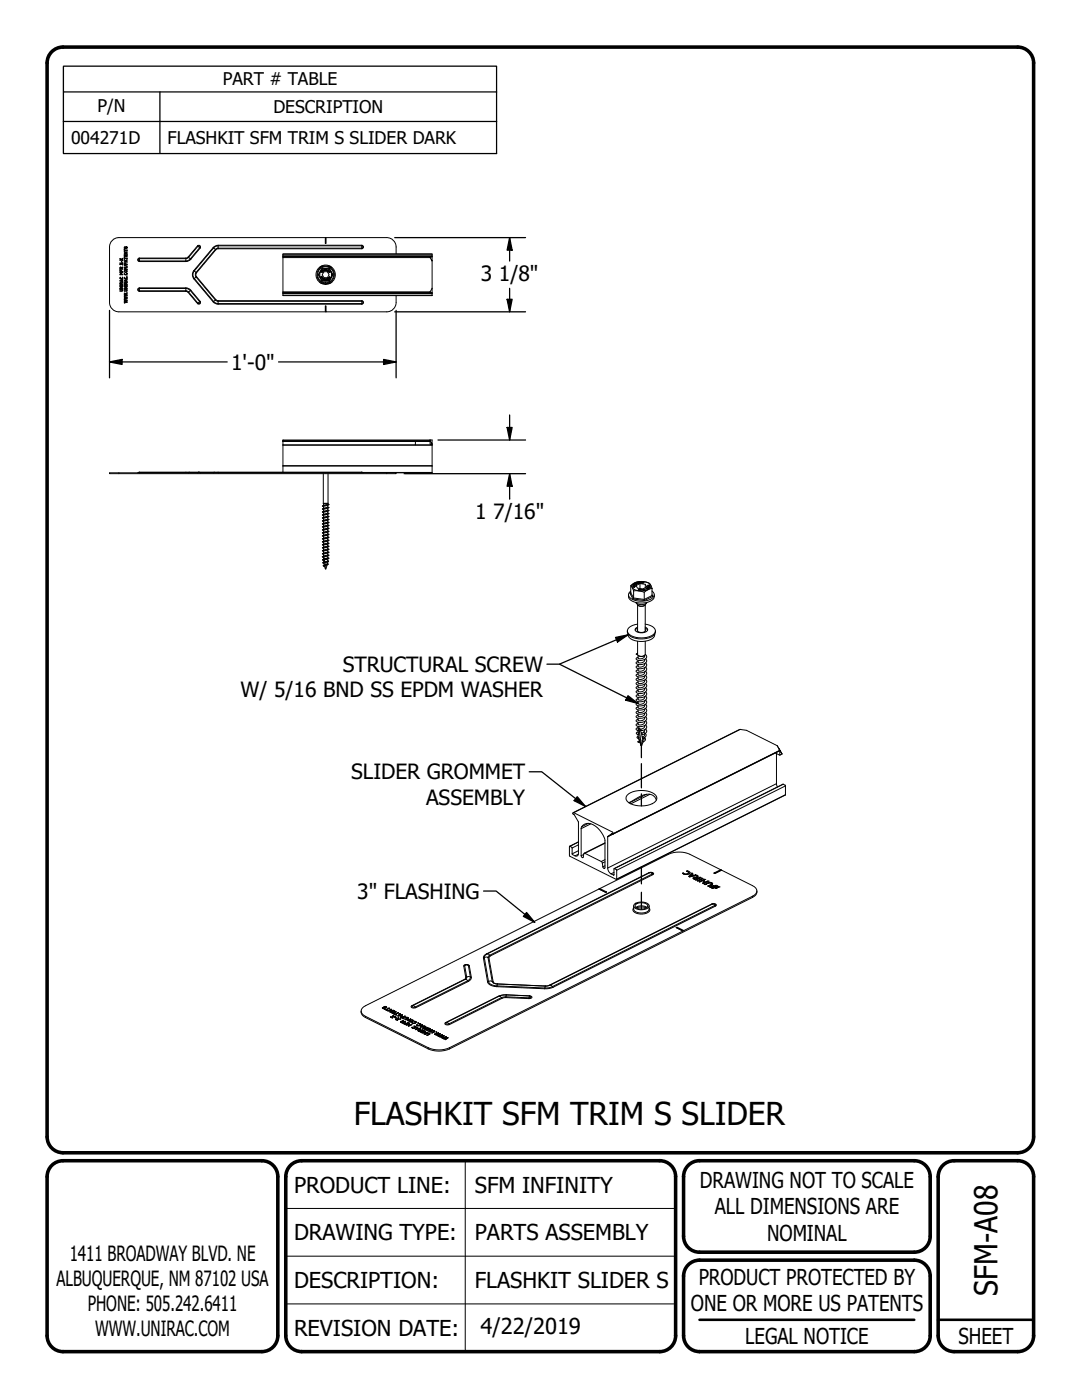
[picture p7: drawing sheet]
<svg xmlns="http://www.w3.org/2000/svg" width="216mm" height="279mm" viewBox="0 0 216 279" stroke-linecap="round" stroke-linejoin="round" font-family="sans-serif">
<!-- layer: Tweak Trail (ANSI) -->
<path d="M128 148.8v2.4M128 152.4v4.8M128 158.4v2.4M128 173v3.4M128 178.1v3.3" fill="none" stroke="#000" stroke-width=".25"/>
<!-- layer: Visible (ANSI) -->
<g fill="none" stroke="#000" stroke-width=".2">
<path d="M23.9 57.2h.6l-.4 .3 .4 .1h-.6l.5-.4zM23.9 51.6l.3 .1 .3-.1-.2 .2 .2 .2-.3-.2-.3 .1 .2-.1zM23.9 52.5l.3 .1 .3-.1-.2 .2 .2 .2-.3-.2-.3 .1 .2-.1zM23.9 53.8l.1 .3h.2v-.2v.2l.3 .1h-.6zM23.9 54.4h.6h-.4l.2 .2-.2 .2h.4h-.6l.3-.2zM23.9 57h.6zM23.9 57.7h.4a.2 .2 0 0 1 .2 .2 .2 .2 0 0 1-.2 .2h-.4l.5-.1v-.2zM23.9 55.4l.2-.1a.2 .2 0 0 0 0 .3 .2 .2 0 0 0 .3 0 .2 .2 0 0 0 0-.3 .27 .27 0 0 1-.1 .4 .27 .27 0 0 1-.4-.3zM23.9 56l.6-.2-.1 .1 .1 .4zM24 53.4h.3l.2-.1-.2 .2 .2 .2h-.6zM24 56.4l.3 .1 .2-.1-.2 .2 .2 .2h-.6zM24 56.5h.2v.2h-.2z"/>
<path d="M24 53.4h.2v.2h-.2zM24 56l.3-.1v.2zM24.2 52.1l.1 .2zM24.8 49.7l.1 .2h.5l-.5 .1-.1 .2zM24.8 50.3h.6l-.5 .3 .5 .1h-.6l.4-.4zM24.8 50.8l.1 .3h.1l.1-.3v.3h.2l.1-.3v.4h-.6zM24.8 51.3l.1 .2h.5l-.5 .1-.1 .2zM24.8 52.9l.6 .2zM24.8 53.3h.6l-.5 .1 .2 .1-.2 .2 .5 .1h-.6l.2-.3zM24.8 57.2h.6l-.5 .3 .5 .1h-.6l.4-.4zM24.8 57h.6zM24.8 57.7h.4a.21 .21 0 0 1 .2 .2 .21 .21 0 0 1-.2 .2h-.4l.4-.1 .1-.2z"/>
<path d="M24.8 59.2l.6 .1-.4 .2 .4 .2-.6 .1 .4-.2-.4-.1 .4-.2zM24.8 58.5l.6 .1-.4 .2 .4 .2-.6 .1 .4-.2-.4-.1 .4-.1zM24.8 59.9l.6 .1-.4 .2 .4 .1-.6 .1 .4-.1-.4-.1 .4-.2zM24.8 54.6l.1-.1a.2 .2 0 0 0 .1 .3 .2 .2 0 0 0 .2-.1 .2 .2 0 0 0 0-.2h.1a.27 .27 0 0 1-.2 .4 .27 .27 0 0 1-.3-.3zM24.8 55.4l.1-.1a.2 .2 0 0 0 .1 .3 .2 .2 0 0 0 .2 0 .2 .2 0 0 0 0-.3h.1a.27 .27 0 0 1-.2 .4 .27 .27 0 0 1-.3-.3zM24.8 52l.6-.1h-.1l.1 .4zM24.8 56l.6-.2-.1 .1 .1 .4zM24.8 59.1h.1M24.8 52.4h.3v.3l.3 .1h-.6zM24.8 56.4l.3 .1 .3-.1-.3 .3 .3 .1h-.6zM24.8 49.3l.1 .2h.1a.19 .19 0 0 1 .1-.3 .19 .19 0 0 1 .3 .1l-.1 .3v-.3l-.2 .2a.18 .18 0 0 1-.3 .1 .18 .18 0 0 1 0-.3zM24.9 52.5h.1v.2h-.1z"/>
<path d="M24.9 56.5h.1l.1 .2h-.2zM24.9 56l.3-.1v.2zM24.9 52.1l.3-.1v.2zM56.5 58.4v.1h29.7v.5h-29.7v-.5M56.5 51.1v.2M63.5 54.8h.1M64 55.2l.2-.1-.1 .3 .2-.1-.2 .2 .1-.3zM64.2 53.5l.1 .1M64.3 54l.1 .2-.1 .2-.2-.2 .3 .1zM64.3 53.6h1.4l.3 .6 .4 .6-.7 1.2h-1.4l-.7-1.2zM64.3 56l-.1 .1M64.3 55.4l.1 .2z"/>
<path d="M64.4 53.9l.3 .1-.1-.2 .1 .2-.2-.1v.3zM64.5 55.5l.1 .3 .2-.2-.1 .2-.2-.2-.1 .1zM64.6 54.2h.7l.4 .6-.4 .6h-.7l-.3-.6zM64.8 53.8h.1v.2h-.1zM64.9 47.4h-41.2a1.88 1.88 0 0 0-1.8 1.9v11.1a1.88 1.88 0 0 0 1.8 1.8M64.9 47.4h.2v1.2h-.2zM65 55.7l.2-.1 .1 .2-.3 .1 .2-.2zM65.1 47.4h12.1a1.88 1.88 0 0 1 1.8 1.9v1.4M65.1 53.8l.1 .1zM65.4 54l.1-.1zM65.4 55.5l.2 .2-.2 .1 .1-.1h-.2zM65.5 53.9l-.2 .1-.1-.2h-.2v.2l.1-.1"/>
<path d="M65.5 53.9v.3l-.4-.3M65.7 56v.1M65.7 55.2l.2 .2h-.2v.2l-.2-.1h.2v-.1h.1zM65.7 53.5v.1M66.4 54.8h.1M79 59a2.69 2.69 0 0 1-.9 3l-.9 .2M85.8 51.3h-29.3v7.1h29.3M85.8 51.3h.4v.8l-.4-.7M85.8 51.3v.1M85.8 58.2v.1M85.8 58.3v.1M85.8 51.4h.1"/>
<path d="M85.8 58.4h.1M86.2 51.1v-.4h-29.7v.4h29.7v.2M86.2 57.5v.9h-.4M86.2 52.1v5.4M86.2 58.4v.1M86.2 57.5l-.4 .8M23.7 62.2h41.2M24.8 60.5h.1M64.9 61h.2v1.2h-.2zM65.1 62.2h12.1M21.9 94.4h57.1v.1h-57.1zM39.7 94.2l.3 .2"/>
<path d="M39.7 94.2h-11.9l-.3 .2M39.7 94.2h32.5l.3 .2M56.5 94.2v-1.3h29.7v1.5h-7.2M56.5 88.1h29.3M64.5 94.5v5.9M65.5 94.5v5.9M85.8 87.8v.1M85.8 87.9l.4 .8v-.9h-29.7v5.1M85.8 87.9v.1M85.8 88v.7h.4v4.2M85.8 87.8h.1M64.3 111.1l.3 .1"/>
<path d="M64.3 111.1l.3 .1v.4l-.3 .1M64.3 111.7l.3 .1v.4l-.2 .1M64.3 111.7l.3 .1M64.4 112.3l.2 .1M64.5 112.9l.3 .1M64.5 100.4h1M64.5 100.4l.1 .1M64.6 110.9v.1M64.6 110.6v.4l-.3 .1M64.6 100.5v.4M64.6 101.1v.4M64.6 101.7v.4"/>
<path d="M64.6 107.1v.3M64.6 107.6v.4M64.6 108.2v.4M64.6 108.8v.4M64.6 109.4v.4M64.6 110v.4M64.6 100.5h.8M64.6 112.4l.1 .4-.2 .1M64.6 111h.1M64.6 111v.2M64.6 111.2l.1 .3h.3M64.7 111.5v.1"/>
<path d="M64.7 111.6v.1M64.7 111.6h-.1M64.8 112.1v.1M64.8 112.2v.1M64.8 112.4h.6M64.8 112.4v.3M64.8 112.7v.1M64.8 112.8l.1 .1M65 111.7h.1M65 111.6v.1M65 111.6h-.3M65 111.5h.1"/>
<path d="M65 111.5v.1M65.3 112.7l-.3 .8-.2-.5M65.3 112.5l.2 .1-.7 .2M65.4 111.3l.2 .1-.6 .2M65.4 111.3l-.4 .2M65.4 111.5v.5l-.6 .1-.1-.4h.3M65.4 111.9l.2 .1-.8 .2M65.4 112.4l-.1 .2-.5 .1M65.4 100.6l.2 .1-1.3 .3 .3 .1M65.4 101.2l.2 .1-1.3 .3 .3 .1M65.4 101.8l.2 .1-1.3 .3 .3 .1M65.4 102.4l.2 .1-1.3 .3 .3 .1"/>
<path d="M65.4 103l.2 .1-1.3 .3 .3 .1M65.4 103.5l.2 .2-1.3 .3 .3 .1M65.4 104.1l.2 .2-1.3 .3 .3 .1M65.4 104.7l.2 .2-1.3 .3 .3 .1M65.4 105.3l.2 .2-1.3 .2 .3 .2M65.4 105.9l.2 .2-1.3 .2 .3 .2M65.4 106.5l.2 .2-1.3 .2 .3 .2M65.4 107.1l.2 .2-1.3 .2 .3 .2M65.4 107.7l.2 .2-1.3 .2 .3 .2M65.4 108.3l.2 .1-1.3 .3 .3 .2M65.4 108.9l.2 .1-1.3 .3 .3 .2M65.4 109.5l.2 .1-1.3 .3 .3 .2"/>
<path d="M65.4 110.1l.2 .1-1.3 .3 .3 .1M65.4 110.7l.2 .1-1 .2M65.4 110.7l-.8 .3M65.4 110.1l-1 .4M65.4 109.2v.4l-1 .3M65.4 108.6v.4l-1 .3M65.4 108v.4l-1 .3M65.4 107.4v.4l-1 .3M65.4 106.8v.4l-1 .3M65.4 106.2v.4l-1 .3M65.4 105.6v.4l-1 .3M65.4 105.4l-1 .3"/>
<path d="M65.4 104.8l-1 .3M65.4 104.2l-1 .3M65.4 103.6l-1 .3M65.4 103l-1 .3M65.4 102.4l-1 .3M65.4 101.8l-1 .4M65.4 100.8v.4l-1 .4M65.4 100.5l-.1 .2-.9 .3M65.4 101.4v.4M65.4 102v.4M65.4 102.6v.4M65.4 103.2v.4"/>
<path d="M65.4 103.8v.4M65.4 104.4v.4M65.4 105v.4M65.4 109.8v.3M65.4 110.3v.4M65.4 110.9v.4M65.4 112.1v.3M65.5 112.6l-.6 .3v.6M65.5 100.4l-.1 .1M65.5 112l-.7 .4M65.6 111.4l-.6 .3M65.6 100.7l-1 .4"/>
<path d="M65.6 101.3l-1 .4M65.6 101.9l-1 .4v.4M65.6 102.5l-1 .3v.5M65.6 103.1l-1 .3v.4M65.6 103.7l-1 .3v.4M65.6 104.3l-1 .3v.4M65.6 104.9l-1 .3v.4M65.6 105.5l-1 .3v.4M65.6 106.1l-1 .3v.4M65.6 106.7l-1 .4M65.6 107.3l-1 .3M65.6 107.9l-1 .3"/>
<path d="M65.6 108.5l-1 .3M65.6 109.1l-1 .3M65.6 109.7l-1 .3M65.6 110.3l-1 .3M65.6 110.8l-1 .4M125.4 118.7a1.34 1.34 0 0 0 1.3 1.5 3.7 3.7 0 0 0 3.8-.9l.1-.6M125.9 118a.91 .91 0 0 0-.5 1 .91 .91 0 0 0 .9 .7 3.8 3.8 0 0 0 4.2-.7 .81 .81 0 0 0-.4-1M125.9 116.9a3.2 3.2 0 0 1 3.8-.4l.4 .9-1.1 .5a.59 .59 0 0 1-1 .1l-1.6-.1zM125.9 116.9v1.4l-.2 .1M126.2 116.7a2.82 2.82 0 0 1 3.6 .1 .83 .83 0 0 1-.8 1 2.82 2.82 0 0 1-2.9-.6zM126.3 117.1h.3zM126.4 117.9v1.4l-.1 .2"/>
<path d="M126.5 116.6l.3 .1-.4 .1 .3 .1M126.5 117h.2M126.5 117h-.2M126.5 117h.2l-.1 .1M126.7 117l-.1 .1M126.7 117h-.4h.2M126.7 117v.1M126.7 117.1h-.1M126.7 116.5h.1M126.7 116.4l-.1 .1 .3 .2 .1-.1-.3-.1 .3 .1M126.8 116.7l-.3-.1 .2 .1-.4 .1 .4 .1-.4-.1M126.9 116.9l.8-.4 1.1 .1 .2 .5-.7 .4-1.1-.1z"/>
<path d="M126.9 116.4l.1 .1M126.9 116.4h.2M126.9 116.4h.1M127.1 116.4h-.1M127.1 116.4v.1M127.1 116.3l.1 .1M127.1 116.4h.1M127.2 116.3l-.4 .1 .3 .1-.1-.1M127.2 116.3v.1M127.4 117.6l-.1 .2 .2-.2M127.4 117.6h.1M127.5 116.2l-.1 .2h-.2"/>
<path d="M127.5 116.2h.1M127.5 116.2l-.1 .2M127.5 117.6l.2 .2-.2-.2-.1 .2M127.6 116.2h-.1M127.6 116.2l-.1 .1h.2M127.6 116.2l.1 .1M127.6 116.2l.3 .1-.8 .1M127.6 116.2l.2 .1M127.6 116.2h.1M127.7 116.5v1M127.8 117.7l-.1 .1M127.8 117.6l-.1 .2-.2-.2"/>
<path d="M127.9 117.7h.2zM128 116.3h.1M128 116.3h.3M128.1 116.2l-.2 .1M128.3 117.6l.4 .1h-.4M128.3 117.7l.1 .1-.1-.1M128.3 117.7l.5 .1-.2-.2 .1 .1M128.3 117.7l.1 .1M128.3 116.3h.1M128.4 116.2h.1M128.4 116.2h-.3l-.1 .1M128.4 116.2h-.5l.4 .2"/>
<path d="M128.6 118.2v1.6M128.6 117.6l.1 .2M128.8 116.6v.7M128.9 117.5h.1M129 117.4l-.1 .1M129.1 117.5h.1M129.1 117.4l-.2 .1 .3-.2 .2 .1-.2 .2M129.2 117.4h.1l-.1 .1M129.2 117.4l-.2 .1M129.2 117.4h.2M129.2 117.5v.1M129.3 117.1l.3 .1"/>
<path d="M129.3 117.1l.3 .1-.1 .1M129.3 117.1l.1 .1M129.3 117h.4zM129.3 117.4v.1M129.4 117.2v.1M129.6 117.2l-.2 .1v-.1M129.6 116.8l-.2 .1 .2 .1h-.3M129.6 116.8h-.4M129.6 116.8h-.4h.4l-.2 .1M129.6 116.8l-.2 .1 .3 .1M129.6 116.8h.1M130.1 117.4v1.5l.2 .1"/>
<path d="M125.2 125.9a1.38 1.38 0 0 0 1.2 1.4 4.5 4.5 0 0 0 4.2-.6l.2-.8M125.3 126.6a1.37 1.37 0 0 0 1.4 1.2 4.1 4.1 0 0 0 3.7-.6l.2-.6M126.9 120.2a1.62 1.62 0 0 0 2.2 0M126.9 120.3a1.16 1.16 0 0 0 1.1 .7 1.16 1.16 0 0 0 1-.7M127 130.5l.2 .2M127.2 125.2a.52 .52 0 0 0-.4 .6 1.8 1.8 0 0 0 2.4 0 .52 .52 0 0 0-.5-.6M127.2 124.6l-.5 .1a1.48 1.48 0 0 0-1.5 1.4 3.2 3.2 0 0 0 3.4 1.2l.5-.1a1.69 1.69 0 0 0 1.7-1.4 2.16 2.16 0 0 0-2.1-1.2M127.2 125.4l-.5 .4M127.2 125.6v.2a.99 .99 0 0 0 1.6 0l-.1-.2M127.2 130.4l-.2 .1M127.2 128v2.6a.95 .95 0 0 0 1.5 0M127.2 130.5h-.2"/>
<path d="M127.2 120.7v5.3M127.2 120.7l.6 .3 .6-.1 .3-.2M127.3 130.8v.5a.87 .87 0 0 0 1.4-.5M127.4 130.9l.5 .1 .7-.1M128.7 139.8a.84 .84 0 0 1-1.4 .6v-.4M128.7 139a.84 .84 0 0 1-1.4 .6v-.4M128.7 138.2a.85 .85 0 0 1-1.4 .6v-.4M128.7 137.4a.84 .84 0 0 1-1.4 .5v-.4M128.7 136.5a.84 .84 0 0 1-1.4 .6v-.4M128.7 135.7a.84 .84 0 0 1-1.4 .6v-.4M128.7 134.9a.84 .84 0 0 1-1.4 .6v-.4M128.7 134.1a.84 .84 0 0 1-1.4 .5v-.4"/>
<path d="M128.7 133.2a.84 .84 0 0 1-1.4 .6v-.4M128.7 132.4a.84 .84 0 0 1-1.4 .6v-.4M128.7 131.6a.84 .84 0 0 1-1.4 .6v-.4M128.7 125.4l.5 .4M128.7 130.6a.57 .57 0 0 1 .3 .6 .57 .57 0 0 1-.5 .5l-.6 .1-.8-.1-.2-.2 .4-.3M128.7 120.7v5.3M128.7 128v2.6M128.8 131.5a.59 .59 0 0 1 .2 .6 .59 .59 0 0 1-.5 .4l-.6 .1-.8-.1-.1-.3 .3-.2M128.8 132.3a.59 .59 0 0 1 .2 .6 .59 .59 0 0 1-.5 .4l-.6 .2-.8-.2-.1-.3 .3-.2M128.8 133.1a.59 .59 0 0 1 .2 .7 .59 .59 0 0 1-.5 .4l-.6 .1-.8-.1-.1-.4 .3-.1M128.8 133.9a.59 .59 0 0 1 .2 .7 .59 .59 0 0 1-.5 .4l-.6 .1-.8-.1-.1-.3 .3-.2M128.8 134.8a.59 .59 0 0 1 .2 .6 .59 .59 0 0 1-.5 .4l-.6 .1-.8-.1-.1-.3 .3-.2"/>
<path d="M128.8 135.6a.59 .59 0 0 1 .2 .6 .59 .59 0 0 1-.5 .4l-.6 .2-.8-.2-.1-.3 .3-.2M128.8 136.4a.59 .59 0 0 1 .2 .7 .59 .59 0 0 1-.5 .4l-.6 .1-.8-.1-.1-.4 .3-.2M128.8 137.2a.59 .59 0 0 1 .2 .7 .59 .59 0 0 1-.5 .4l-.6 .1-.8-.1-.1-.3 .3-.2M128.8 138.1a.59 .59 0 0 1 .2 .6 .59 .59 0 0 1-.5 .4l-.6 .1-.8-.1-.1-.3 .3-.2M128.8 138.9a.59 .59 0 0 1 .2 .6 .59 .59 0 0 1-.5 .4l-.6 .2-.8-.2-.1-.3 .3-.2M128.8 139.7a.59 .59 0 0 1 .2 .7 .59 .59 0 0 1-.5 .4l-.6 .1-.8-.1-.1-.4 .3-.1M125.1 158.7a4.7 4.7 0 0 1 5.7 0 1.07 1.07 0 0 1-.6 1.7 4.9 4.9 0 0 1-5.1-.5 .86 .86 0 0 1 0-1.2zM127.2 145.8h.3v.5M127.2 146.6h.3v.6M127.3 145.2l-.4 .3 .3 .3M127.3 145v.4l.2 .1M127.3 145.8v.4l.2 .1"/>
<path d="M127.3 146.6v.5l.2 .1M127.3 146.1a.27 .27 0 0 0-.3 .2 .27 .27 0 0 0 .2 .3M127.3 147l-.2 .2 .2 .2M127.3 147.4h.2l.2 .5M127.4 147.4l.2 .5M127.4 148.1h.3l.2 .7M127.5 145.3l.2 .2M127.5 145.3l.4 3.5M127.5 145.5l-.3 .3M127.5 145.3v.2M127.5 146.3l-.3 .3M127.5 147.2l-.2 .2"/>
<path d="M127.6 147.9l-.3 .1 .1 .1M127.6 147.9h.1M127.7 147.9l-.3 .2M128 146.3l.3 .3 .4-.2M128.1 147.8l.3 .2M128.1 147.1l.3 .2M128.2 145.8h-.4l.2 .5 .4-.2M128.2 147.4l-.1 .4M128.3 148l-.3 .8-.3-.7M128.4 147.3h-.2v.1l.4-.2-.1 .4-.4 .2M128.4 148l-.3 .1-.2 .7M128.5 146.1l.2 .3"/>
<path d="M128.5 146.1h-.1M128.6 147.2a.48 .48 0 0 1 .2 .5 .48 .48 0 0 1-.4 .3M128.7 145.6l-.3 .5M128.7 146.4l-.1 .4-.5 .3-.1-.5h.3M128.7 144.8a.76 .76 0 0 1-1 .7M128.7 144a.84 .84 0 0 1-1.4 .5v-.4M128.7 143.1a.84 .84 0 0 1-1.4 .6v-.4M128.7 142.3a.84 .84 0 0 1-1.4 .6v-.4M128.7 141.5a.84 .84 0 0 1-1.4 .6v-.4M128.7 140.7a.84 .84 0 0 1-1.4 .5v-.4M128.8 146.4a.56 .56 0 0 1 .1 .6 .56 .56 0 0 1-.5 .3M128.8 145.5a.51 .51 0 0 1-.1 .9"/>
<path d="M128.8 140.5a.59 .59 0 0 1 .2 .7 .59 .59 0 0 1-.5 .4l-.6 .1-.8-.1-.1-.3 .3-.2M128.8 141.4a.59 .59 0 0 1 .2 .6 .59 .59 0 0 1-.5 .4l-.6 .1-.8-.1-.1-.3 .3-.2M128.8 142.2a.59 .59 0 0 1 .2 .6 .59 .59 0 0 1-.5 .4l-.6 .2-.8-.2-.1-.3 .3-.2M128.8 143a.59 .59 0 0 1 .2 .7 .59 .59 0 0 1-.5 .4l-.6 .1-.8-.1-.1-.4 .3-.2M128.8 143.8a.59 .59 0 0 1 .2 .7 .59 .59 0 0 1-.5 .4l-.6 .1-.8-.1-.1-.3 .3-.2M128.8 144.7a.71 .71 0 0 1-.1 1 .71 .71 0 0 1-1-.2M131 159.7a1.96 1.96 0 0 0-3.1-.9l-2.4 1.4M147.7 145.6l1.2 .1 6.2 3.1M147.7 145.6l-33.3 16.6M147.7 145.6h.1M154.7 150.3l.9 .4M154.9 150.4v6l.2 .7"/>
<path d="M155.1 148.8l1 1.7-.5-.8M155.1 148.8l.3 .7M155.4 149.4l.1 .1M155.5 149.5l.1 .2M155.6 149.7h.1M156.1 150.5l-.5 .2v-.9l-33.3 16.7M114.3 162.2l8 3.9v.4l-.2-.1-.8 .6v6.2a1.35 1.35 0 0 0 1.2 1.4l.1-1.3 .5 .4-.1 1.8-9.3-4.6-.1-2 .5 .2 .1 1.4 .5 .3a.45 .45 0 0 0 .6 0 .45 .45 0 0 0 .1-.5v-6.2l-.8-1.5-.3-.2zM115.4 168l-1.7 .9M116.3 164.7a2.42 2.42 0 0 1 3.3 .9l.7 1.1 .4 .8v5.7l-.1 .1-.3-.1-.1-1.1-.2-.2-3.3-1.6-.2 .1-.2 .8-.3-.2v-5.6zM119.5 177.4l1.4 .7 .1-.1M119.5 177.4l-46.6 23.3a1.08 1.08 0 0 0-.8 1.1 1.08 1.08 0 0 0 .8 1l12.5 6.3a5.3 5.3 0 0 0 4.3 0l46.6-23.3M119.7 177.3l1.3 .7"/>
<path d="M119.7 177.3l-.2 .1M120.7 168.2l-4.1 2.1M122.5 173.3l33.7-16.8 .5 .3v1.9l-33.7 16.8M130.2 174.2h-.6l-32.5 16.3M136.2 174.3h.1M137 173.9a.37 .37 0 0 1 .5 0 .37 .37 0 0 1 .1 .4 1.2 1.2 0 0 1-1.4 0M137 173.9l.3 .1M137 173.9h.1M137.3 174l.1 .2-.3 .2-.9-.1M137.3 174l.1 .1M137.7 174.2a1.06 1.06 0 0 1-1.5 .1M137.7 174.1v.1"/>
<path d="M137.8 174.8h.1M137.9 174.7h.3l-.4 .1M137.9 174.7h.3M137.9 174.7l-.1 .1M138 174.2l.2 .1-.1 .2 .4 .2h.5l-1.4 .3-.2-.1zM138.2 174.3l-.1 .2M138.3 175.2l.3 .3M138.3 175.2h.1M138.6 175.3l.1-.1 .5 .1-.4 .2zM138.6 175.3l.3-.1 .2 .1M139 175.1h.1M139 175.1a.36 .36 0 0 0-.4-.1 .36 .36 0 0 0-.3 .3l.3 .2"/>
<path d="M139 175.1l.1-.4 .2 .1-.1 .4h.1l.4-.2 .2 .1-1 .5-.3-.1M139 174.7h.1M139 174.7l-1.4 .3-.2-.1M139.3 174.8l-.1 .4M139.9 175.1l-1 .5-.3-.1M140.2 175.7l-.7 .3 1-.6 .1 .1-.1 .5M140.2 175.7l-.7 .3M140.3 175.3h-.2l-1 .5 1.2-.5-1.1 .5h-.1M140.4 176.2h.1M140.5 175.6h.1M140.5 175.6l-.3 .1M140.5 175.6l-.3 .7 .1 .1 1-.5-.1-.1-.8 .4"/>
<path d="M140.5 176l-.1 .2M140.6 176.5l.1 .1 .6-.4-.6 .4zM140.6 175.5h.1M140.6 175.5l-.1 .5M141.3 176.2h.2zM141.3 175.9h.1M141.3 175.9l-1 .5-.1-.1M141.5 176.2h.4zM141.6 177l.3 .1M141.8 177.1h.1M141.9 177.1l.2-.1zM141.9 176.8l.3-.1 .2 .1-.3 .1z"/>
<path d="M141.9 176.8l.3 .1M141.9 177.1l.3-.1 .2 .2-.3 .1zM141.9 177.2l.3 .1M142 176.6l-.6 .3-.2-.1M142 176.6l-.8 .2M142 176.4l-.1-.2 .1 .2-.8 .4M142.1 177l-.2-.1-.3 .1 .2 .1M142.1 176.5l-.1 .1M142.1 176.5a.5 .5 0 0 0-.3-.5 .5 .5 0 0 0-.5 .1l-.7 .4M142.2 176.4l-.1 .1M142.3 177l.3 .1M142.4 176.8h.1"/>
<path d="M142.4 176.8l-.2 .1M142.4 177.2l-.2 .1M142.4 177.2h.1M142.5 174.2l1.3-.6 .2 .1-1.4 .6zM142.5 174.2h.1M142.5 177.1l.3-.1-.2 .1M142.6 176.8l.2 .1-.2-.1 .2-.1 .3 .1M142.6 177.2l.3 .1zM142.6 174.3h.1M142.8 177l-.2-.1-.3 .1 .2 .1M142.8 176.9h.1M142.9 176.9l.2-.1z"/>
<path d="M143 177l.3-.1 .2 .1-.3 .1zM143 177l.2 .1M143.1 177.2l-.2 .1 .2-.2-.3-.1-.2 .2M143.2 177.1h.1M143.5 177h.1M143.5 177l-.2 .1M143.8 173.6l-6.2-3.1a5.3 5.3 0 0 0-4.2 0l-13.7 6.8M144 173.7l-1.4 .6-.1-.1M144 173.7l6.2 3a1.08 1.08 0 0 1 .8 1.1 1.08 1.08 0 0 1-.8 1.1l-13.8 6.8M144 173.7h.1M151 177.8a1.2 1.2 0 0 1-.8 1.3l-60.5 30.2a5.3 5.3 0 0 1-4.3 0l-12.5-6.2a1.29 1.29 0 0 1-.8-1.3M92.8 192.6h.6"/>
<path d="M92.9 195.4l-10.6 5.3M105.9 198.8l-4.9-.2-1.1 .1-10.8 5.4M126.4 180.8v.6M126.6 180.4a2.29 2.29 0 0 1 2.9 .3 1.09 1.09 0 0 1-1.4 .9l-.8-.1a.83 .83 0 0 1-.8-.9zM126.9 180.5a1.93 1.93 0 0 1 2.3 .1 .88 .88 0 0 1-1.2 .8h-.3a.84 .84 0 0 1-1-.7zM127 181.2a2.65 2.65 0 0 1 2 0M129.5 180.8v.6M134.9 185.1l.2-.1 1.3 .7-.1 .1zM134.9 185.1l1.4 .7M134.9 185.1h.1M136.3 185.8h.1M142.7 180.4h-.5l-32.7 16.3-.7 .1-9.6-.4-.7-.2"/>
<path d="M76.3 201.2l.2 .1M76.3 201.1l.4 .1-.1-.2a.24 .24 0 0 1 .3-.1 .24 .24 0 0 1 .2 .2l-.4-.2a.26 .26 0 0 1 0 .5 .26 .26 0 0 1-.4-.3zM76.3 201.1h.1M76.7 201.3h.1M76.7 201l.1 .2M76.7 201.2v.1M76.8 201.4l.5 .3M76.8 200.9l-.2 .1M76.8 201.4l.2 .1M76.9 200.9l.3 .2M77 201.1h.1M77.1 201v.1"/>
<path d="M77.1 201.5v.1M77.4 201.7l.6-.3-.1 .5 .6-.3-.7 .4 .1-.5zM77.6 201.2l-.6 .3M77.7 201.2l-.9 .2M77.7 201.2l-.6 .3 .2 .1h-.1M77.9 201.9h.1M77.9 201.5l-.1 .5M78 202l.4 .2 .2-.1-.3-.2 .4 .2 .2-.2-.2-.2 .4 .2-.7 .4zM78.1 202.1l.3 .1M78.1 201.5l-.7 .3M78.2 203.1h.1M78.3 203l-.1 .2"/>
<path d="M78.3 203h.1M78.3 202l.4 .1M78.4 201.7h.1M78.5 202.9h.1M78.5 202.7l-.2 .2M78.6 202.7l-.3 .2-.4 .1h.4l-.1 .1M78.6 202.7l-.1 .2h.5h-.6l-.2 .2M78.6 202.1l-.2 .2M78.6 201.8l.4 .2M78.8 203l.3 .2zM78.8 203.1l.3 .1M78.8 202.4v.1"/>
<path d="M78.9 203.4h.4l.2-.3v.3h.5h-.6l-.1 .3v-.2zM78.9 202.4l.2 .1-.1 .1M78.9 202.4l.6-.3-.7 .3-.2-.1 .5 .3M78.9 202.4v.1M78.9 201.9l-.2 .2M79.2 203.6h.1M79.3 203.5l-.1 .1M79.3 203.5h.1M79.5 203.4h.1M79.5 202.2l-.7 .3-.2-.1M79.5 203.2l-.2 .2M79.8 202.3l.5 .3-.9 .2z"/>
<path d="M79.8 202.4l.3 .2M79.8 202.4l-.4 .4M79.8 202.3v.1M79.9 202.9l1-.1-.7 .4zM79.9 202.9v.1M80 202.9l.2 .2M80 202.6l-.3-.1-.2 .3M80 202.6l-.5 .1M80 204h.1M80 203.9l.3 .2M80 204l.3 .2M80 203.9v.1"/>
<path d="M80 202.9h-.1M80.1 203.9l-.2 .1M80.2 203.1l.2-.1-.2 .1M80.3 203.9l.2 .1-.2 .2 .2-.2M80.3 203.9h-.3M80.3 203.9h.1M80.3 203.8h.1M80.4 203l-.4-.1 .2 .2M80.4 203.2l.9-.2-.9 .2M80.4 203.2h.1M80.4 203.6l.2 .3 .3-.1-.6 .4-.4-.3 .4-.1M80.4 203.6l-.1 .2"/>
<path d="M80.4 203.6l-.1 .3M80.4 203.7h.1M80.4 203.9l.2 .1M80.5 202.9v.1M80.5 204.3l.3 .1 .2-.1M80.8 202.9l-.3 .1-.3-.1M80.8 203.4l.7-.3-.5 .3h.5l-.1 .2 .6-.2-.7 .3v-.3zM80.8 204.4h.1M80.9 203.9h-.3M81 203.4v.1M81 204.5l.7-.3-.5 .3h.5l-.1 .2 .6-.2-.7 .3 .1-.3zM81.1 204.2l.4-.1-.7 .4-.4-.2"/>
<path d="M81.1 204.2l-.3-.1 .2 .2h-.6M81.1 204.2v.1M81.2 204.5v.1M81.3 203.4v.3M81.4 203.4l.1 .1M81.4 203.4h-.1M81.4 204.2l-.3 .1-.3-.1M81.5 203.2l-.6 .3M81.7 204.5l-.2 .3M81.7 204.5h.1M81.7 204.3l-.6 .3M81.7 203.7a.38 .38 0 0 1 .4-.2 .38 .38 0 0 1 .3 .3l-.6 .1-.2-.1z"/>
<path d="M81.7 203.8l.1 .1M81.8 203.7a.26 .26 0 0 1 .3-.2 .26 .26 0 0 1 .2 .3 .26 .26 0 0 1-.3 .2 .26 .26 0 0 1-.2-.3zM81.8 203.9h.1M81.9 203.4l-.5 .2M81.9 203.6l-.3 .2M82 203.4h.1M82.1 204.5l-.5 .2M82.2 205.1l.1 .1M82.2 205h.1a.32 .32 0 0 0 .3 .2 .32 .32 0 0 0 .3-.3l-.3-.1h.4a.42 .42 0 0 1-.3 .5 .42 .42 0 0 1-.5-.2zM82.2 205v.1M82.2 204.1h.1a.32 .32 0 0 0 .4 .1 .32 .32 0 0 0 .2-.3l-.3-.1 .4 .1a.42 .42 0 0 1-.3 .4 .42 .42 0 0 1-.5-.2zM82.2 204.1h.1"/>
<path d="M82.3 203.6l.2 .1M82.3 205.1l.1 .1M82.3 204.1h-.1M82.3 204.1h.1M82.3 204.1l.1 .1M82.4 203.7l-.3 .2M82.4 203.7h.1M82.4 204.2h.1M82.6 204.8h.1M82.7 203.8v.1M82.8 204.9l.2 .1M82.9 203.9l.2 .1"/>
<path d="M82.9 204.9l-.2 .3M83 204l-.3 .2M83.2 204.5h.1a.31 .31 0 0 0 .3 .2 .31 .31 0 0 0 .2-.3l-.2-.1h.3a.42 .42 0 0 1-.2 .5 .42 .42 0 0 1-.5-.2zM83.2 204.6h.1M83.2 204.5v.1M83.2 205l.6 .3-.9 .2zM83.2 205.1l-.3 .4M83.2 205v.1M83.3 204.6h-.1M83.3 204.6h.1M83.3 204.6v.1M83.3 205.1l.3 .2"/>
<path d="M83.3 205.1h-.1M83.3 204.7h.1M83.4 204.1l.1 .1zM83.4 204.2h.1M83.5 205.7l.2 .2 .3-.2-.3 .1M83.5 205.7l.2 .2M83.5 205.3l-.3-.1-.2 .3M83.5 205.4h-.5M83.6 205.6l-.2 .1M83.6 204.3h.1M83.7 205.6l-.2 .1M83.7 205.6l.3 .1"/>
<path d="M83.7 205.6h.1M83.8 205.5l-.4 .2 .3 .2 .7-.3h-.5M83.8 205.5v.1M83.8 204.4l.2 .1M83.9 205.4l-.1 .1M83.9 205.4h.1l-.1 .2M83.9 205.4l-.1 .2M83.9 205.4h.1M83.9 204.5l-.2 .2M84 206l.7-.3zM84 205.4h-.1M84 205.7h.1"/>
<path d="M84.2 206.1l.6-.3-.1 .4 .6-.2-.6 .4 .1-.5zM84.2 204.5l.1 .1M84.2 204.5l-.3 .5M84.2 204.5v.1M84.2 204.6l-.3 .4M84.3 204.6l.3 .3M84.3 204.6h-.1M84.3 204.6l.5 .2-.9 .2M84.3 205.6l-.3 .1-.1-.1M84.5 205.2h.1M84.5 205.2l.2 .1M84.5 205.2l.2 .2"/>
<path d="M84.5 204.9l-.3-.2-.2 .2M84.5 204.8l-.5 .2M84.5 205.1l.4 .1-.2 .2 .2-.2M84.5 205.1v.1M84.5 205.1l-.1 .1M84.6 204.8v.1M84.6 205.7l-.6 .3M84.7 205.1h.1M84.8 205.9l-.2 .4M84.8 205.1h.1M84.8 206.4l.5-.2a.17 .17 0 0 1 .2 0 .17 .17 0 0 1 .1 .2l-.4 .2h.1M84.9 204.9l.1 .3 .4-.1-.7 .3-.4-.2 .5-.1"/>
<path d="M84.9 204.9l-.1 .2M84.9 204.9h.1M84.9 205.9l-.7 .2M84.9 205.1l.1 .1M84.9 206.4h-.1l.5-.2h.5v.2l-.6 .2M84.9 205.5l.7-.3zM85.2 205.6l.6-.3-.1 .4 .6-.2-.7 .4 .1-.5zM85.3 206.1l-.6 .1M85.3 205.1l-.3 .1M85.3 206.2l-.1 .1M85.6 206.2l.2 .1M85.6 205.2l-.6 .3"/>
<path d="M85.7 206.3l-.1 .1M85.7 205.4l-.1 .5M85.9 205.4l-.7 .3M85.9 205.4h.1M86.2 205.6l-.5 .1M86.3 205.7a.17 .17 0 0 1 .2 0 .17 .17 0 0 1 .1 .2l-.4 .2 .5-.2-.3-.2-.6 .2h.1M86.3 205.7l-.5 .3M86.3 205.7l-.1 .1M86.5 205.7l.3 .2M86.6 205.8l-.4 .3M86.7 206.4l.6-.2-.3 .4 .7-.2-.4 .3h.1M86.7 206.4h.1"/>
<path d="M87 206h.2zM87.1 206h.1M87.3 206.2l-.3 .4M87.4 206.7h.1M87.4 206.1l.1 .1-.3 .3 .7-.2-.5 .4M87.4 206.1l-.7 .3M87.4 206.2h.1M87.4 206.2l-.6 .2M87.4 206.1v.1M87.5 206.8h.1M87.7 206.4l-.4 .3M87.8 206.4l-.6 .1"/>
<path d="M88.1 206.6l-.3 .4M88.2 206.5h.1l-.3 .3 .6-.1-.5 .4h-.1l.4-.3-.6 .1 .3-.3-.5 .2M88.2 206.5l-.7 .3M88.2 206.6h.1M88.3 207.1l.6-.1-.4 .3M88.3 207.1v.1M88.4 206.8l-.3 .3M88.5 207.3l.7-.1-.4 .3h.1M88.6 206.7l-.6 .1M88.9 207l-.3 .3M88.9 207.5h.1M89 206.9h.1"/>
<path d="M89 206.9l-.7 .2M89 207h.1M89 207l-.7 .2M89 206.9v.1M89.1 204.1h-.1M89.1 206.9l-.4 .3 .7-.1M89.2 207.2h.1M89.4 207.1l-.7 .1M89.4 207.1l-.5 .4"/>
<circle cx="25.1" cy="54.1" r=".26"/>
<circle cx="25.1" cy="54.1" r=".2"/>
<circle cx="25.3" cy="55.1" r=".05"/>
<circle cx="25.3" cy="58.3" r=".05"/>
<circle cx="65" cy="54.8" r="1.61"/>
<circle cx="65" cy="54.8" r="1.93"/>
<circle cx="65" cy="54.8" r="1.75"/>
<circle cx="65" cy="54.8" r="1.19"/>
<circle cx="65.7" cy="54.3" r=".12"/>
</g>
<!-- layer: Visible Narrow (ANSI) -->
<g fill="none" stroke="#000" stroke-width=".2">
<path d="M27.8 51.5a.35 .35 0 0 0-.3 .4 .35 .35 0 0 0 .3 .3M27.8 57.5a.35 .35 0 0 0-.3 .3 .35 .35 0 0 0 .3 .4M27.8 51.5h9.3v.7h-9.3M27.8 57.5h9.3v.7h-9.3M27.8 51.5v.7M27.8 57.5v.7M37.1 58.1l.4 .3M37.1 58l.5 .3M37.1 57.6l.5 .1 .4 .3M37.1 57.5l.5 .1 .5 .3M37.1 51.6h-9.3l-.2 .3 .2 .2h9.3M37.1 57.6h-9.3l-.2 .2 .2 .2h9.3"/>
<path d="M37.5 51.3l-.4 .2M37.5 58.4l1.9 2.2M37.5 51.3l.1 .1M37.6 51.4l-.5 .2M37.6 58.3l-.1 .1M37.6 51.4l.4 .3M37.6 58.3l1.9 2.2M38 51.7l-.4 .3-.5 .1M38 51.7h.1M38 58l1.8 2.2M38 58l-.4 .3M38.1 51.7l-.5 .4-.5 .1"/>
<path d="M38.1 57.9l1.8 2.2-.1 .1M38.1 57.9l-.1 .1M38.7 54a1.28 1.28 0 0 0 0 1.6M38.8 54.1a1.17 1.17 0 0 0 0 1.5M38.8 55.6l-.1 .1 3.8 4.5M38.8 55.6l3.8 4.6M38.8 54.1l.3 .3M39.1 54.4a.71 .71 0 0 0 0 .9M39.1 54.4h.1M39.1 55.3l3.9 4.6M39.1 55.3l-.3 .3M39.2 55.2l3.9 4.6"/>
<path d="M39.2 55.2l-.1 .1M39.2 54.4l-.1 .3 .1 .5M39.4 49.1a.35 .35 0 0 1 .5-.1 .35 .35 0 0 1 0 .5M39.4 49.1l-1.9 2.2M39.4 49.1h.1M39.5 49.1l-1.9 2.3M39.5 49.1l.3 .3M39.5 49.1h.3v.3M39.8 49.4l.1 .1M39.8 49.4l-1.8 2.3M39.9 49.5l-1.8 2.2M42.6 49.5l.4-.3 .5-.1h28.7l.2 .2-.2 .2h-28.7l-.5 .3"/>
<path d="M42.6 49.5l-.1-.1-3.8 4.6 .1 .1M42.6 49.5l-3.8 4.6M42.6 49.5l.4 .3M43 59.9l.5 .2h28.7l.2 .3-.2 .2h-28.7l-.5-.1-.4-.3M43 49.8l.1 .1M43 49.8l-3.9 4.6M43 59.9l-.4 .3M43.1 49.9l-3.9 4.5M43.1 59.8l-.1 .1M43.1 59.8l.4 .2M43.5 48.9h28.7M43.5 49.6h28.7"/>
<path d="M43.5 48.9v.7M43.5 49.6l-.4 .3M43.5 49l-.5 .1-.5 .3M56.5 51.4h29.3M56.5 58.2h29.3M56.5 58.4h29.7M56.5 58.6h29.7M56.5 58.9h29.7M56.5 50.7h29.7M56.5 51.1h29.7M56.5 51.2h29.7M63.7 53.4h.3"/>
<path d="M63.7 56.3h.3M64 53.2h.4M64 56.5h.4M64.1 56.6h.6M64.1 53.1h.6M64.2 53.5h1.5l.8 1.3-.8 1.3h-1.5l-.7-1.3zM65.3 56.6h.5M65.3 53.1h.5M65.6 56.5h.4M65.6 53.2h.4M66 56.3h.3M66 53.4h.3"/>
<path d="M72.2 48.9a.35 .35 0 0 1 .3 .4 .35 .35 0 0 1-.3 .3M72.2 48.9v.7M39.5 60.5l-.1 .1M39.8 60.2v.3h-.3M39.8 60.2l-.3 .3M39.9 60.1a.35 .35 0 0 1 0 .5 .35 .35 0 0 1-.5 0M42.5 60.2l.5 .4 .5 .1M42.6 60.2h-.1M43.5 60h28.7M43.5 60.7h28.7M43.5 60v.7M72.2 60a.35 .35 0 0 1 .3 .4 .35 .35 0 0 1-.3 .3"/>
<path d="M72.2 60v.7M23.7 94.4v.1M27.6 94.3h44.8M27.8 94.2v.2M37.1 94.2v.2M37.8 94.2l-.3 .2M39.7 94.2l-.3 .2M42.8 94.2l-.3 .2M43.5 94.2v.2M56.5 88.1h29.3M56.5 88h29.3M56.5 88.8h29.5"/>
<path d="M56.5 93h29.7M56.5 88.8h29.7M72.2 94.2v.2M72.4 94.3h13.8M77.2 94.4v.1M82.9 88.1v.7M86 88.7v.1h.2M125.9 118.3l-.2 .1 .6 1.1 2.3 .3 1.7-.8-.2-.3M125.9 118.3l.5 1 2.2 .3 1.5-.7M126.5 116.9v.1M126.6 117.1h.1M126.7 117h.1"/>
<path d="M126.7 117v.1M127 116.3v.1M127.1 116.4h.1M127.1 116.3h.1M127.2 116.3h.1M127.9 116.2v.1M128 116.2h.1M128 116.3h.1M128.2 116.3v.1M128.2 116.2h.1M128.3 116.3v.1M128.3 116.2h.1"/>
<path d="M128.9 117.4v.1M129 117.4h.1M129.2 117.3v.1M129.3 117.5h.1M129.3 117.3v.1M129 158.5l-3.5 1.7M129.7 158.5l-3.8 1.9M147.7 145.6l-33.2 16.6M154.9 156.4l-33.6 16.8M155.6 149.7l-33.2 16.7M155.6 149.8l-33.2 16.6M156.3 156.5l-33.7 16.8"/>
<path d="M156.7 156.8l-33.6 16.9M156.7 158.6l-33.6 16.8M115.4 170.5l-.7 .3M115.4 168l-1.7 .9M115.4 168.6l-1.2 .6M115.4 169.8l-1.2 .6M116.5 170.5l-.5 .3M117.4 164.3l-1.3 .7M117.9 164.4l-1.9 1M120.7 168.3l-4 2M120.7 171.6l-.7 .3M120.7 172.8l-.4 .2"/>
<path d="M120.7 172l-.5 .3M122.1 166.3v.1M122.3 166.4l-1 .5M122.3 166.5l-1 .5M122.5 174.1l-.6 .3M122.5 174.6h-.1M129.5 174.2l.7-.1 .2 .2-.1 .3M129.5 174.2l-32.4 16.2M129.5 174.2h.1M129.6 174.2h.3l.2 .2M130.1 174.4l.2 .2M130.1 174.4l-32.4 16.2"/>
<path d="M130.2 174.2l-.1 .2M130.3 174.6l-32.5 16.2M136.4 174.4h.1M137.3 174h.1M137.5 174.4h.1M137.9 174.7h.1M138.3 175.3h.1M138.6 175.5h.1M138.6 175.2h.1M138.9 175.2h.1M139.1 175.3h.1M140.2 175.7h.1"/>
<path d="M140.5 176h.1M141.3 176.2h.1M141.5 176.2h.1M141.9 176.2h.1M142 176.6h.1M142.1 176.5h.1M150.2 178.9v.2M92.5 192.8l.4 2.3M92.7 195.5l-10.5 5.2M92.7 195.5h.1M92.7 192.7l-.2 .1M92.7 192.7l.4 2.3"/>
<path d="M92.8 192.6l-.1 .1M92.8 195.5h.3l.2 .2M92.9 195.1l-.2 .4M93.1 195l-.2 .1M93.1 195l-.2 .4M93.3 195.7l.1 .2M93.3 195.7l-10.5 5.3M93.4 192.6l.1 .1M93.4 195.9l-10.4 5.2M93.5 192.7h.1M93.5 192.7l-.4-.1-.4 .1M93.5 192.7l.4 2.3"/>
<path d="M93.6 192.7l-.2-.2h-.5l-.4 .3M93.6 192.7l.4 2.3M93.9 195h.1M93.9 195a.76 .76 0 0 1-.6 .7M93.9 195l-.4-.1-.4 .1M94 195a.84 .84 0 0 1-.6 .9M96.5 191.2l.8 4.8M96.6 191.1l-.1 .1M96.6 191.1l.9 4.8M97.1 190.4a.84 .84 0 0 0-.6 .8M97.1 190.4h.1M97.1 190.5l-.4 .3-.1 .3"/>
<path d="M97.2 190.4h.3l.2 .2M97.3 196a1.86 1.86 0 0 0 1.9 .9M97.4 191.1l.2 .1M97.4 191.1l-.4-.1-.4 .1M97.4 191.1l.8 4.8M97.5 195.9l-.2 .1M97.5 195.9a1.71 1.71 0 0 0 1.7 .9M97.6 191.2l.8 4.7M97.7 190.6l.1 .2M97.7 190.6l-.3 .5M97.8 190.8l-.2 .4M98.2 195.9h.2"/>
<path d="M98.2 195.9l.3 .3M98.2 195.9l-.4-.1-.3 .1M98.4 195.9l.3 .3 .6 .2M99.2 196.9l9.5 .4M99.2 196.8v.1M99.2 196.8l9.5 .4M99.2 196.4v.4M99.3 196.4l9.5 .4M99.3 196.4h.1M99.4 198.8l-10.5 5.3M99.4 198.8l.1 .1M99.5 198.8l.6 .3"/>
<path d="M100.1 199.1l.1 .1M100.1 199.1l-10.5 5.2M100.2 199.2l-10.5 5.3M100.9 199.1l-.7 .1M100.9 199.1l4.7 .2M101 198.9l-.1 .2M101 198.9l-.9 .2M101 198.9l4.6 .2M101 198.6v.3M101 198.5l-.8 .1-.8 .2M101 198.5l4.7 .2M101 198.5v.1"/>
<path d="M105.6 199.1v.2M105.6 198.8v.3M105.7 198.7l.5 .3-.2 .2-.4 .1M105.7 198.7l-.1 .1M105.9 198.8l.1 .2-.4 .1M108.7 197.2v.1M108.8 196.8l-.1 .4M108.8 196.8h.1M109.6 196.6l-.8 .2M109.6 196.6l.1 .1M109.7 196.6l.3 .1 .2 .2M110.2 196.9l.2 .1"/>
<path d="M110.2 196.9l-1.5 .3M110.4 197l-.8 .3h-.9M126.4 181.2a.52 .52 0 0 0 .2 .9 2.44 2.44 0 0 0 3.1-.4l-.2-.5M126.4 181.4a1.92 1.92 0 0 0 2.7 .6l.4-.6M126.9 181.1l.9-.3h.7l.6 .3M142 180.4l.5-.1 .4 .2v.1l-.1 .2M142 180.4l-32.4 16.2M142 180.4h.1M142.2 180.4h.2l.3 .3M142.7 180.7l.1 .1M142.7 180.7l-32.5 16.2M142.7 180.4v.3"/>
<path d="M142.8 180.8l-32.4 16.2M72.9 202.8v.3M76.3 201.1h.1M76.4 201.1h.1M76.5 201.2v.1M76.6 200.9v.1M76.7 201.2v.1M76.7 201v.1M76.8 201.4h.1M76.8 201.4v.1M77.1 200.9v.1M77.3 201.6h.1"/>
<path d="M77.4 201.7v.1M77.6 201.2v.1M77.7 201.2h.1M77.8 201.9h.1M77.9 203h.1M78 202.9v.1M78 201.4v.1M78 202v.1M78.1 201.4v.1M78.1 202v.1M78.3 201.9h.1M78.4 201.9v.1"/>
<path d="M78.4 201.6v.1M78.5 202.6v.1M78.5 201.6v.1M78.6 202.3h.1M78.6 201.7v.1M78.7 202.3v.1M78.7 201.7v.1M78.8 203v.1M78.9 203v.1M78.9 202.8v.1M78.9 203.4v.1M79 202.8v.1"/>
<path d="M79.1 202.5v.1M79.1 203.2h.1M79.4 202.7v.1M79.4 202.1v.1M79.5 203.1l-.1 .1M79.5 202.1h.1M79.5 203.1v.1M79.8 202.3v.1M79.8 202.3h.1M79.9 202.9h.1M79.9 203.3v.1M80 203.3v.1"/>
<path d="M80 203.8v.1M80 203v.1M80.1 204v.1M80.2 203.8v.1M80.3 202.5v.1M80.3 202.8v.1M80.4 203.2h.1M80.4 203.6v.1M80.4 204.2v.1M80.5 203.6v.1M80.5 204.2v.1M80.8 202.8v.1"/>
<path d="M80.8 204.1v.1M80.8 203.8v.1M80.8 202.8h.1M80.8 203.4v.1M80.9 204.1v.1M80.9 203.8v.1M81 204.5v.1M81.2 203v.1M81.3 203.6v.1M81.4 203.4h.1M81.4 204.1v.1M81.4 203.1v.1"/>
<path d="M81.5 203.4h.1M81.5 204.1h.1M81.5 204.7v.1M81.5 203.1v.1M81.6 204.5h.1M81.6 203.8h.1M81.6 204.2v.1M81.7 204.5h.1M81.7 204.2v.1M81.8 203.6v.1M81.8 203.9h.1M81.9 203.4h.1"/>
<path d="M82 203.4h.1M82 203.9h.1M82.1 203.5v.1M82.1 204.4v.1M82.2 204.4v.1M82.2 200.7l-.2 .1 .1 .3 .4 .1 .5-.1M82.2 200.7l.1 .3h.5M82.2 203.8v.1M82.2 205v.1M82.2 204.1h.1M82.3 205v.1M82.3 204.1h.1"/>
<path d="M82.3 200.7h.3l.2 .3M82.3 203.7v.1M82.4 205.1v.1M82.4 203.6h.1M82.4 204.2h.1M82.5 205.2h.1M82.6 204.2v.1M82.6 204.8h.1M82.6 203.8v.1M82.8 205.1v.1M82.8 204.1v.1M82.8 201l.2 .1"/>
<path d="M82.9 205.4v.1M83 204.8v.1M83 203.9h.1M83.2 204.5v.1M83.3 205v.1M83.3 204.5v.1M83.3 204.6v.1M83.4 204.1v.1M83.5 205.6h.1M83.5 204.1v.1M83.5 204.7h.1M83.5 205.7v.1"/>
<path d="M83.6 204.3h.1M83.7 205.5v.1M83.7 205.3h.1M83.8 204.6v.1M83.8 205.3h.1M83.9 205h.1M83.9 205.3v.1M83.9 204.3v.1M84 206h.1M84 205.3v.1M84.2 206.1h.1M84.2 204.5v.1"/>
<path d="M84.3 205.5v.1M84.3 204.5v.1M84.4 205.5v.1M84.4 205.1h.1M84.5 205.2v.1M84.6 205.7h.1M84.6 206.3h.1M84.7 205v.1M84.7 204.8h.1M84.8 204.8h.1M84.8 205.8v.1M84.8 206.4h.1"/>
<path d="M84.9 204.9h.1M84.9 205.8v.1M84.9 205.5h.1M85 204.9h.1M85.2 205.6v.1M85.2 206.6h.1M85.2 206v.1M85.2 206.2v.1M85.3 205.1h.1M85.3 206h.1M85.4 209.1v.2M85.5 205.2v.1"/>
<path d="M85.6 205.8h.1M85.6 205.2h.1M85.6 206.4h.1M85.7 206.2v.1M85.8 205.3v.1M85.8 205.9h.1M85.8 206.3h.1M85.9 205.3v.1M86.2 206.1h.1M86.2 205.5v.1M86.2 205.7v.1M86.3 205.5v.1"/>
<path d="M86.6 205.9v.1M86.6 205.7v.1M86.8 205.8h.1M87 206.5h.1M87 206h.1M87.1 206h.1M87.3 206.7h.1M87.5 206.1v.1M87.8 206.3v.1M87.8 206.9h.1M88.1 207.1h.1M88.3 206.5v.1"/>
<path d="M88.5 206.7h.1M88.5 207.3h.1M88.6 206.7h.1M88.8 207.4v.1M88.9 204.1l-.1 .2 .2 .2h.7M88.9 204.1h.1M89 204.1l.1 .3 .5-.1M89 206.9v.1M89.1 204.1l.5 .2M89.3 207.1h.1M89.4 207.1h.1M89.6 204.3l.1 .2"/>
<path d="M89.7 209.1v.2"/>
</g>
<!-- layer: Title (ANSI) -->
<path d="M139.6 263.4h42.8M187.2 263.4h19" fill="none" stroke="#000" stroke-width=".51"/>
<!-- layer: Border (ANSI) -->
<path d="M9.4 226.9a3.2 3.2 0 0 0 3.2 3.2h190.5a3.2 3.2 0 0 0 3.1-3.2v-214.3a3.2 3.2 0 0 0-3.1-3.2h-190.5a3.2 3.2 0 0 0-3.2 3.2v214.3M9.4 234.8a3.2 3.2 0 0 1 3.2-3.2h39.7a3.2 3.2 0 0 1 3.1 3.2v31.8a3.2 3.2 0 0 1-3.1 3.1h-39.7a3.2 3.2 0 0 1-3.2-3.1v-31.8M134.8 234.8v31.8M134.8 234.8a3.2 3.2 0 0 0-3.2-3.2h-71.4a3.2 3.2 0 0 0-3.2 3.2v31.8a3.2 3.2 0 0 0 3.2 3.1h71.4a3.2 3.2 0 0 0 3.2-3.1M137.3 232.6a3.1 3.1 0 0 1 2.3-1h42.8a3.2 3.2 0 0 1 3.2 3.2v11.9a3.2 3.2 0 0 1-3.2 3.2h-42.8a3.2 3.2 0 0 1-3.2-3.2v-11.9a3.2 3.2 0 0 1 .9-2.2zM188.1 232.6a3.2 3.2 0 0 1 2.3-1h12.7a3.2 3.2 0 0 1 3.1 3.2v31.8a3.2 3.2 0 0 1-3.1 3.1h-12.7a3.2 3.2 0 0 1-3.2-3.1v-31.8a3.2 3.2 0 0 1 .9-2.2zM137.3 252.4a3.2 3.2 0 0 1 2.3-.9h42.8a3.2 3.2 0 0 1 3.2 3.2v11.9a3.2 3.2 0 0 1-3.2 3.1h-42.8a3.2 3.2 0 0 1-3.2-3.1v-11.9a3.2 3.2 0 0 1 .9-2.3z" fill="none" stroke="#000" stroke-width=".71"/>
<path d="M92.8 231.6v38.1M57 241.2h77.8M57 250.7h77.8M57 260.2h77.8" fill="none" stroke="#000" stroke-width=".2"/>
<!-- layer: Symbol (ANSI) -->
<g fill="none" stroke="#000" stroke-width=".25">
<path d="M12.7 18.3v-5.1h86.4v5.1M31.9 18.3v12.3M99.1 18.3h-86.4v5.9M99.1 18.3v12.3h-86.4v-6.4M12.7 24.2h86.4M111.6 132.5l15.7 7.9M122.8 127.2l2.5-.5-2.1 1.4zM125.3 138.8l2 1.6-2.4-.7zM125.3 126.7l-13.7 5.8h-2.5M105.6 154h2.5l8.7 7M115.2 159l1.6 2-2.2-1.2zM96.5 177.8h2.5l7.7 6.3"/>
<path d="M105.1 182.1l1.6 2-2.3-1.2z"/>
</g>
<g fill="#000">
<path d="M122.8 127.2l2.5-.5-2.1 1.4z" fill-rule="evenodd"/>
<path d="M125.3 138.8l2 1.6-2.4-.7z" fill-rule="evenodd"/>
<path d="M115.2 159l1.6 2-2.2-1.2z" fill-rule="evenodd"/>
<path d="M105.1 182.1l1.6 2-2.3-1.2z" fill-rule="evenodd"/>
</g>
<!-- layer: Dimension (ANSI) -->
<g fill="none" stroke="#000" stroke-width=".25">
<path d="M78.8 47.4h26.1M101.2 59.7h1l-.5 2.5zM101.7 47.4l.5 2.5h-1zM101.7 47.4v4.7M101.7 57.5v4.7M21.9 72.2l2.5-.5v1zM21.9 72.2h23.4M21.9 61.9v13.5M55.6 72.2h23.4M76.5 71.7l2.5 .5-2.5 .5zM78.8 62.2h26.1M79 61.9v13.5"/>
<path d="M80.6 94.5h24.3M87.4 87.8h17.5M101.2 85.3h1l-.5 2.5zM101.7 94.5l.5 2.5h-1zM101.7 82.8v5M101.7 94.5v5.1"/>
</g>
<g fill="#000">
<path d="M101.2 59.7h1l-.5 2.5z" fill-rule="evenodd"/>
<path d="M101.7 47.4l.5 2.5h-1z" fill-rule="evenodd"/>
<path d="M21.9 72.2l2.5-.5v1z" fill-rule="evenodd"/>
<path d="M76.5 71.7l2.5 .5-2.5 .5z" fill-rule="evenodd"/>
<path d="M101.2 85.3h1l-.5 2.5z" fill-rule="evenodd"/>
<path d="M101.7 94.5l.5 2.5h-1z" fill-rule="evenodd"/>
</g>
<g font-size="6.3">
<text x="70.6" y="224.6">FLASHKIT SFM TRIM S SLIDER</text>
<text x="199" y="258.6" transform="rotate(-90 199 258.6)">SFM-A08</text>
</g>
<g font-size="4.4">
<text x="58.7" y="238">PRODUCT LINE:</text>
<text x="94.7" y="238">SFM INFINITY</text>
<text x="139.7" y="237.1">DRAWING NOT TO SCALE</text>
<text x="142.6" y="242.4">ALL DIMENSIONS ARE</text>
<text x="58.7" y="247.5">DRAWING TYPE:</text>
<text x="94.7" y="247.5">PARTS ASSEMBLY</text>
<text x="153.1" y="247.6">NOMINAL</text>
<text x="58.7" y="257">DESCRIPTION:</text>
<text x="94.7" y="257">FLASHKIT SLIDER S</text>
<text x="139.4" y="256.4">PRODUCT PROTECTED BY</text>
<text x="137.9" y="261.6">ONE OR MORE US PATENTS</text>
<text x="58.7" y="266.6">REVISION DATE:</text>
<text x="95.9" y="266.3">4/22/2019</text>
<text x="148.7" y="268.2">LEGAL NOTICE</text>
<text x="191.3" y="268.2">SHEET</text>
</g>
<g font-size="4.2">
<text x="96" y="56.1">3</text>
<text x="99.6" y="56.1">1/8&quot;</text>
<text x="46.1" y="73.8">1'-0&quot;</text>
<text x="94.8" y="103.6">1</text>
<text x="98.4" y="103.6">7/16&quot;</text>
<text x="68.4" y="134.1">STRUCTURAL SCREW</text>
<text x="48" y="139.1">W/ 5/16 BND SS EPDM WASHER</text>
<text x="70.1" y="155.5">SLIDER GROMMET</text>
<text x="85" y="160.6">ASSEMBLY</text>
<text x="71.3" y="179.4">3&quot; FLASHING</text>
<text x="13.9" y="251.6">1411 BROADWAY BLVD. NE</text>
<text x="11.3" y="256.7">ALBUQUERQUE, NM 87102 USA</text>
<text x="17.5" y="261.7">PHONE: 505.242.6411</text>
<text x="19" y="266.7">WWW.UNIRAC.COM</text>
</g>
<g font-size="3.5">
<text x="44.4" y="17">PART # TABLE</text>
<text x="19.5" y="22.3">P/N</text>
<text x="54.5" y="22.6">DESCRIPTION</text>
<text x="14.2" y="28.7">004271D</text>
<text x="33.4" y="28.7">FLASHKIT SFM TRIM S SLIDER DARK</text>
</g>
</svg>
